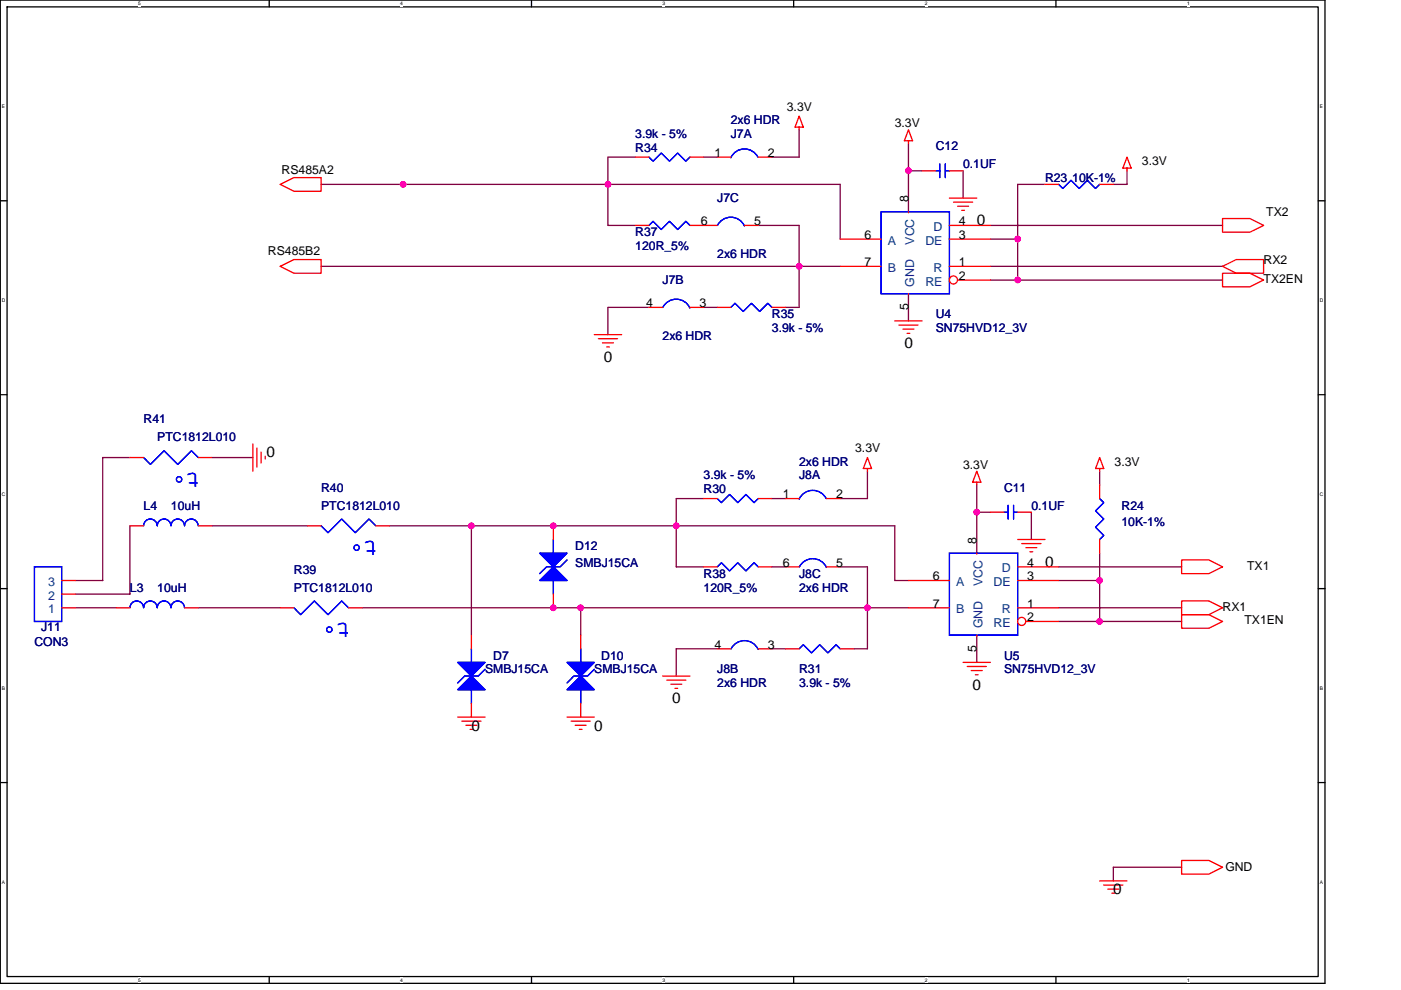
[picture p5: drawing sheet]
<svg xmlns="http://www.w3.org/2000/svg" width="297mm" height="210mm" viewBox="0 0 297 210" stroke-linecap="round" stroke-linejoin="round" font-family="sans-serif">
<path d="M.1 0h280.8v208.5h-280.8zM1.5 1.5h278v205.6h-278z" fill="none" stroke="#000" stroke-width=".28"/>
<g fill="#fff">
<path d="M29.3 .2h.6v1.1h-.6z"/>
<path d="M29.3 207.2h.6v1.2h-.6z"/>
</g>
<path d="M57.1 0v1.5M57.1 207.1v1.4" fill="none" stroke="#000" stroke-width=".28"/>
<g fill="#fff">
<path d="M84.9 .2h.5v1.1h-.5z"/>
<path d="M84.9 207.2h.5v1.2h-.5z"/>
</g>
<path d="M112.7 0v1.5M112.7 207.1v1.4" fill="none" stroke="#000" stroke-width=".28"/>
<g fill="#fff">
<path d="M140.5 .2h.6v1.1h-.6z"/>
<path d="M140.5 207.2h.6v1.2h-.6z"/>
</g>
<path d="M168.3 0v1.5M168.3 207.1v1.4" fill="none" stroke="#000" stroke-width=".28"/>
<g fill="#fff">
<path d="M196.1 .2h.5v1.1h-.5z"/>
<path d="M196.1 207.2h.5v1.2h-.5z"/>
</g>
<path d="M223.9 0v1.5M223.9 207.1v1.4" fill="none" stroke="#000" stroke-width=".28"/>
<g fill="#fff">
<path d="M251.7 .2h.5v1.1h-.5z"/>
<path d="M251.7 207.2h.5v1.2h-.5z"/>
<path d="M.4 22h.7v1.2h-.7z"/>
<path d="M279.8 22h.7v1.2h-.7z"/>
<path d="M.4 63.1h.8v1.2h-.8z"/>
<path d="M279.8 63.1h.8v1.2h-.8z"/>
</g>
<path d="M.1 42.6h1.4M279.5 42.6h1.4" fill="none" stroke="#000" stroke-width=".28"/>
<g fill="#fff">
<path d="M.4 104.2h.8v1.2h-.8z"/>
<path d="M279.8 104.2h.8v1.2h-.8z"/>
</g>
<path d="M.1 83.7h1.4M279.5 83.7h1.4" fill="none" stroke="#000" stroke-width=".28"/>
<g fill="#fff">
<path d="M.4 145.4h.7v1.1h-.7z"/>
<path d="M279.8 145.4h.7v1.1h-.7z"/>
</g>
<path d="M.1 124.8h1.4M279.5 124.8h1.4" fill="none" stroke="#000" stroke-width=".28"/>
<g fill="#fff">
<path d="M.4 186.5h.7v1.1h-.7z"/>
<path d="M279.8 186.5h.7v1.1h-.7z"/>
</g>
<path d="M.1 165.9h1.4M279.5 165.9h1.4" fill="none" stroke="#000" stroke-width=".28"/>
<g fill="none" stroke="#800040" stroke-width=".28">
<path d="M68.1 39.1h110v11.6M134.7 33.3h-5.8v14.5h5.8M149.2 33.3h2.9M169.4 27.5v5.8h-5.7M192.6 30.4v14.5M192.6 36.2h2.9M204.2 36.2v5.8M221.6 39.1h-5.8v20.3M238.9 36.2v2.9h-2.9M68.1 56.5h110M160.8 47.8h8.6v17.4h-2.8M210 47.8h49.2"/>
<path d="M210 56.5h49.2M210 50.7h5.8M210 59.4h49.2M137.6 65.2h-8.7v5.8M149.2 65.2h2.9M192.6 62.3v5.8M27.6 97h-5.8v26.1h-5.8M44.9 97h8.7M183.9 99.9v5.8h-5.8M233.1 99.9v2.9M27.6 111.5v14.5h-11.6M44.9 111.5h20.3"/>
<path d="M82.6 111.5h107.1v11.6h2.9M99.9 111.5v23.2M149.2 105.7h-5.8v14.5h5.8M163.7 105.7h2.9M207.1 102.8v14.5M207.1 108.6h2.9M218.7 108.6v5.8M233.1 117.3v14.5M16 128.9h8.7M42 128.9h17.4M76.8 128.9h115.8M123.1 128.9v5.8"/>
<path d="M152.1 137.6h-8.7v5.7M163.7 120.2h2.9M163.7 137.6h2.9M178.1 120.2h5.8v17.4h-2.9M207.1 134.7v5.7M224.5 128.9h26M224.5 123.1h8.6M224.5 131.8h26M224.5 120.2h26M250.5 183.9h-14.5v2.9"/>
</g>
<g fill="#f0f" stroke="#f0f" stroke-width=".28">
<circle cx="183.9" cy="128.9" r=".57"/>
<circle cx="233.1" cy="131.7" r=".57"/>
<circle cx="207.1" cy="108.6" r=".57"/>
<circle cx="99.9" cy="111.5" r=".57"/>
<circle cx="123.1" cy="128.9" r=".57"/>
<circle cx="233.1" cy="123.1" r=".57"/>
<circle cx="117.3" cy="111.5" r=".57"/>
<circle cx="143.4" cy="111.5" r=".57"/>
<circle cx="117.3" cy="128.9" r=".57"/>
<circle cx="128.9" cy="39.1" r=".57"/>
<circle cx="192.6" cy="36.2" r=".57"/>
<circle cx="215.8" cy="50.7" r=".57"/>
<circle cx="169.4" cy="56.5" r=".57"/>
<circle cx="215.8" cy="59.4" r=".57"/>
<circle cx="85.5" cy="39.1" r=".57"/>
</g>
<g fill="none" stroke="#f00" stroke-width=".28">
<path d="M59.4 39.1l2.9-1.4h5.8v2.9h-5.8zM152.1 33.3h2.9M160.8 33.3h2.9M169.4 24.6l.9 2.3h-1.7zM169.4 26.9v.6M192.6 27.5l.9 2.3h-1.8zM192.6 29.8v.6M195.5 36.2h2.9M201.3 36.2h2.9M221.6 39.1h2.9M233.1 39.1h2.9M238.9 33.3l.9 2.3h-1.7z"/>
<path d="M238.9 35.6v.6M59.4 56.5l2.9-1.5h5.8v2.9h-5.8zM149.2 47.8h2.9M157.9 47.8h2.9M201.3 42h5.8M202.2 42.9h4M203 43.7h2.4M203.9 44.6h.6M259.2 57.9h5.8l2.9 1.5-2.9 1.4h-5.8zM259.2 46.3h5.8l2.9 1.5-2.9 1.4h-5.8zM259.2 56.5l2.9-1.5h5.8v2.9h-5.8zM126 71h5.8"/>
<path d="M126.9 71.8h4M127.7 72.7h2.4M128.6 73.6h.6M137.6 65.2h2.9M146.3 65.2h2.9M152.1 65.2h2.9M163.7 65.2h2.9M189.7 68.1h5.8M190.6 68.9h4M191.4 69.8h2.4M192.3 70.7h.6M53.6 94.1v5.8"/>
<path d="M54.5 95v4M55.3 95.9v2.3M56.2 96.7v.6M183.9 97l.9 2.3h-1.8zM183.9 99.3v.6M207.1 99.9l.9 2.3h-1.8zM233.1 97l.9 2.3h-1.7zM233.1 99.3v.6M27.6 111.5h2.9M42 111.5h2.9M65.2 111.5h2.9M79.7 111.5h2.9"/>
<path d="M166.6 105.7h2.8M175.2 105.7h2.9M207.1 102.2v.6M210 108.6h2.9M215.8 114.4h5.8M215.8 108.6h2.9M216.6 115.3h4.1M217.5 116.1h2.3M218.4 117h.6M233.1 102.8v2.9M233.1 114.4v2.9M250.5 118.7h5.8l2.9 1.5-2.9 1.4h-5.8z"/>
<path d="M13.1 128.9h2.9M13.1 126h2.9M13.1 123.1h2.9M59.4 128.9h2.9M73.9 128.9h2.9M99.9 134.7v2.9M123.1 134.7v2.9M166.6 120.2h2.8M166.6 137.6h2.8M175.2 120.2h2.9M178.1 137.6h2.9M215.8 128.9h8.7"/>
<path d="M215.8 120.2h8.7M215.8 123.1h8.7M250.5 130.3h5.8l2.9 1.5-2.9 1.4h-5.8zM250.5 127.4h5.8l2.9 1.5-2.9 1.4h-5.8zM97 152h5.8M97.9 152.9h4.1M98.8 153.8h2.3M99.7 154.6h.5M99.9 149.1v2.9M120.2 152h5.8M121.1 152.9h4M122 153.8h2.3"/>
<path d="M122.8 154.6h.6M123.1 149.1v2.9M140.5 143.3h5.8M141.3 144.2h4.1M142.2 145.1h2.3M143.1 145.9h.6M204.2 140.4h5.8M205.1 141.3h4M205.9 142.2h2.4M206.8 143.1h.6M233.1 186.8h5.8M234 187.6h4.1"/>
<path d="M234.9 188.5h2.3M235.8 189.4h.5M250.5 182.4h5.8l2.9 1.5-2.9 1.4h-5.8z"/>
</g>
<g fill="none" stroke="#00f" stroke-width=".28">
<path d="M160.7 33.3a3.2 3.2 0 0 0-2.9-1.7 3.2 3.2 0 0 0-2.8 1.8M198.4 36.2h.9M199.3 34.8v2.9M200.4 34.8v2.9M200.4 36.2h.9M224.5 39.1l.8 .9 1.8-1.8 1.7 1.8 1.7-1.8 1.8 1.8 .8-.9M152.1 47.8a3.2 3.2 0 0 1 2.9-1.7 3.2 3.2 0 0 1 2.8 1.8M140.5 65.2a3.2 3.2 0 0 1 2.9-1.8 3.2 3.2 0 0 1 2.9 1.9M155 65.2l.8-.9 1.8 1.7 1.7-1.7 1.8 1.7 1.7-1.7 .9 .9M30.5 111.5a1.42 1.42 0 0 1 1.4-1.5 1.45 1.45 0 0 1 1.4 1.5 1.46 1.46 0 0 1 1.5-1.5 1.45 1.45 0 0 1 1.4 1.5 1.44 1.44 0 0 1 1.5-1.5 1.44 1.44 0 0 1 1.4 1.5 1.46 1.46 0 0 1 1.5-1.5 1.45 1.45 0 0 1 1.4 1.5M68.1 111.5l1.5 1.4 2.9-2.9 2.8 2.9 2.9-2.9 1.5 1.5M175.2 105.7a3.2 3.2 0 0 0-2.9-1.7 3.2 3.2 0 0 0-2.9 1.8"/>
<path d="M201.3 117.3h14.5v17.4h-14.5zM212.9 108.6h.8M213.7 107.1v2.9M214.9 107.1v2.9M214.9 108.6h.9M233.1 105.7l.9 .9-1.7 1.7 1.7 1.7-1.7 1.8 1.7 1.7-.9 .9M7.3 120.2h5.8v11.6h-5.8zM62.3 128.9l1.5 1.4 2.9-2.9 2.9 2.9 2.9-2.9 1.4 1.5M99.9 137.6v2.8M123.1 137.6v2.8M169.4 137.6l.9-.9 1.8 1.7 1.7-1.7 1.7 1.7 1.8-1.7 .8 .9M169.5 120.2a3.2 3.2 0 0 1 2.9-1.8 3.2 3.2 0 0 1 2.8 1.9"/>
<path d="M99.9 146.2v2.9M102.8 141.9l-1.4 1.4h-2.9l-1.5 1.5M123.1 146.2v2.9M126 141.9l-1.4 1.4h-2.9l-1.5 1.5"/>
<circle cx="75.6" cy="116.1" r=".57"/>
<circle cx="69.8" cy="133.5" r=".57"/>
</g>
<g fill="#00f" stroke="#00f" stroke-width=".28">
<path d="M97 140.4h5.8l-2.9 2.9z" fill-rule="evenodd"/>
<path d="M97 146.2l2.9-2.9 2.9 2.9z" fill-rule="evenodd"/>
<path d="M97 140.4h5.8l-2.9 2.9z" fill-rule="evenodd"/>
<path d="M97 146.2l2.9-2.9 2.9 2.9z" fill-rule="evenodd"/>
<path d="M123.1 143.3l2.9 2.9h-5.8z" fill-rule="evenodd"/>
<path d="M120.2 140.4h5.8l-2.9 2.9z" fill-rule="evenodd"/>
<path d="M123.1 143.3l2.9 2.9h-5.8z" fill-rule="evenodd"/>
<path d="M120.2 140.4h5.8l-2.9 2.9z" fill-rule="evenodd"/>
</g>
<circle cx="216.6" cy="131.7" r=".86" fill="#fff" stroke="#f00" stroke-width=".28"/>
<g fill="none" stroke="#f00" stroke-width=".28">
<path d="M201.3 47.8h8.7M201.3 50.7h8.7M201.3 56.5h8.7M27.6 97h2.9M42 97h2.9M149.2 105.7h2.9M160.8 105.7h2.9M207.1 117.3h.1M149.2 120.2h2.9M160.8 120.2h2.9M192.6 123.1h8.7M192.6 128.9h8.7"/>
<path d="M207.1 134.7h.1M217.5 131.8h7"/>
</g>
<g fill="none" stroke="#00f" stroke-width=".28">
<path d="M186.8 44.9h14.5v17.4h-14.5zM30.5 97l1.4 1.5 2.9-2.9 2.9 2.9 2.9-2.9 1.4 1.4M152.1 105.7l.8 .9 1.8-1.8 1.7 1.8 1.8-1.8 1.7 1.8 .9-.9M152.1 120.2l.8-.9 1.8 1.8 1.7-1.8 1.8 1.8 1.7-1.8 .9 .9"/>
<circle cx="38" cy="101.6" r=".57"/>
</g>
<circle cx="202.1" cy="59.4" r=".86" fill="#fff" stroke="#f00" stroke-width=".28"/>
<g fill="none" stroke="#f00" stroke-width=".28">
<path d="M134.7 33.3h2.9M146.3 33.3h2.9M134.7 47.8h2.9M146.3 47.8h2.9M178.1 50.7h8.7M178.1 56.5h8.7M192.6 44.9h.1M203 59.4h7M192.6 62.3h.1M117.3 111.5v2.9M24.7 128.9h2.9M39.1 128.9h2.9"/>
<path d="M117.3 126v2.9M152.1 137.6h2.9M160.8 137.6h2.9"/>
</g>
<path d="M137.6 33.3l.9 .9 1.7-1.8 1.7 1.8 1.8-1.8 1.7 1.8 .9-.9M137.6 47.8l.9-.9 1.7 1.8 1.7-1.8 1.8 1.8 1.7-1.8 .9 .9M117.3 114.4v2.9M120.2 118.7l-1.4 1.5h-2.9l-1.5 1.4M27.6 128.8a1.43 1.43 0 0 1 1.4-1.4 1.45 1.45 0 0 1 1.4 1.4M30.5 128.8a1.42 1.42 0 0 1 1.4-1.4 1.45 1.45 0 0 1 1.4 1.4 1.46 1.46 0 0 1 1.5-1.4 1.45 1.45 0 0 1 1.4 1.4 1.44 1.44 0 0 1 1.5-1.4 1.44 1.44 0 0 1 1.4 1.4M117.3 123.1v2.9M155 137.6a3.2 3.2 0 0 1 2.9-1.8 3.2 3.2 0 0 1 2.8 1.9" fill="none" stroke="#00f" stroke-width=".28"/>
<g fill="#00f" stroke="#00f" stroke-width=".28">
<path d="M114.4 117.3h5.8l-2.9 2.9z" fill-rule="evenodd"/>
<path d="M117.3 120.2l2.9 2.9h-5.8z" fill-rule="evenodd"/>
<path d="M114.4 117.3h5.8l-2.9 2.9z" fill-rule="evenodd"/>
<path d="M117.3 120.2l2.9 2.9h-5.8z" fill-rule="evenodd"/>
</g>
<g fill="#f0f" stroke="#f0f" stroke-width=".28">
<circle cx="183.9" cy="128.9" r=".57"/>
<circle cx="233.1" cy="131.7" r=".57"/>
<circle cx="207.1" cy="108.6" r=".57"/>
<circle cx="99.9" cy="111.5" r=".57"/>
<circle cx="123.1" cy="128.9" r=".57"/>
<circle cx="233.1" cy="123.1" r=".57"/>
<circle cx="117.3" cy="111.5" r=".57"/>
<circle cx="143.4" cy="111.5" r=".57"/>
<circle cx="117.3" cy="128.9" r=".57"/>
<circle cx="128.9" cy="39.1" r=".57"/>
<circle cx="192.6" cy="36.2" r=".57"/>
<circle cx="215.8" cy="50.7" r=".57"/>
<circle cx="169.4" cy="56.5" r=".57"/>
<circle cx="215.8" cy="59.4" r=".57"/>
<circle cx="85.5" cy="39.1" r=".57"/>
</g>
<g font-size="5.2" fill="#00f">
<text x="42.3" y="100.2" transform="rotate(180 42.3 100.2)">t</text>
<text x="80" y="114.7" transform="rotate(180 80 114.7)">t</text>
<text x="74.2" y="132.1" transform="rotate(180 74.2 132.1)">t</text>
</g>
<g font-size="3.2">
<text x="207.1" y="47.8">0</text>
<text x="128" y="76.7">0</text>
<text x="191.7" y="73.8">0</text>
<text x="56.5" y="97">0</text>
<text x="221.6" y="120.1">0</text>
<text x="142.5" y="149.1">0</text>
<text x="206.2" y="146.2">0</text>
<text x="99.9" y="154.9">0</text>
<text x="126" y="154.9">0</text>
<text x="236" y="189.6">0</text>
</g>
<g font-size="2.6">
<text x="166.8" y="23.5">3.3V</text>
<text x="189.7" y="26.9">3.3V</text>
<text x="151.5" y="33.3">1</text>
<text x="162.8" y="33.3">2</text>
<text x="242.1" y="35.1">3.3V</text>
<text x="59.7" y="36.8">RS485A2</text>
<text x="148.6" y="47.8">6</text>
<text x="159.9" y="47.8">5</text>
<text x="192.6" y="42.9" transform="rotate(-90 192.6 42.9)">8</text>
<text x="203.3" y="47.8">4</text>
<text x="268.5" y="45.8">TX2</text>
<text x="183.3" y="50.7">6</text>
<text x="203.3" y="50.7">3</text>
<text x="56.8" y="54.2">RS485B2</text>
<text x="183.3" y="56.5">7</text>
<text x="203.3" y="59.4">2</text>
<text x="203.3" y="56.5">1</text>
<text x="267.9" y="60">TX2EN</text>
<text x="267.9" y="55.9">RX2</text>
<text x="137" y="65.2">4</text>
<text x="148.3" y="65.2">3</text>
<text x="192.6" y="65.8" transform="rotate(-90 192.6 65.8)">5</text>
<text x="181.3" y="95.9">3.3V</text>
<text x="204.2" y="99.3">3.3V</text>
<text x="236.3" y="98.8">3.3V</text>
<text x="165.9" y="105.7">1</text>
<text x="177.3" y="105.7">2</text>
<text x="207.1" y="115.3" transform="rotate(-90 207.1 115.3)">8</text>
<text x="165.9" y="120.2">6</text>
<text x="177.3" y="120.2">5</text>
<text x="197.8" y="123.1">6</text>
<text x="217.8" y="123.1">3</text>
<text x="217.8" y="120.2">4</text>
<text x="264.4" y="120.8">TX1</text>
<text x="197.8" y="128.8">7</text>
<text x="217.8" y="131.7">2</text>
<text x="217.8" y="128.8">1</text>
<text x="259.2" y="129.5">RX1</text>
<text x="151.5" y="137.5">4</text>
<text x="162.8" y="137.5">3</text>
<text x="263.8" y="132.4">TX1EN</text>
<text x="207.1" y="138.2" transform="rotate(-90 207.1 138.2)">5</text>
<text x="259.8" y="184.8">GND</text>
</g>
<g font-size="2.6" fill="#000080">
<text x="134.7" y="29.3">3.9k - 5%</text>
<text x="155" y="29.3">J7A</text>
<text x="155" y="26.4">2x6 HDR</text>
<text x="134.7" y="32.2">R34</text>
<text x="198.4" y="31.9">C12</text>
<text x="204.2" y="35.6">0.1UF</text>
<text x="221.6" y="38.5">R23 10K-1%</text>
<text x="152.1" y="42.9">J7C</text>
<text x="134.7" y="50.1">R37</text>
<text x="134.7" y="53">120R_5%</text>
<text x="152.1" y="54.8">2x6 HDR</text>
<text x="140.5" y="60.3">J7B</text>
<text x="163.7" y="67.5">R35</text>
<text x="163.7" y="70.4">3.9k - 5%</text>
<text x="198.4" y="67.5">U4</text>
<text x="198.4" y="70.4">SN75HVD12_3V</text>
<text x="140.5" y="72.1">2x6 HDR</text>
<text x="30.5" y="89.8">R41</text>
<text x="33.4" y="93.6">PTC1812L010</text>
<text x="149.2" y="101.7">3.9k - 5%</text>
<text x="169.4" y="101.7">J8A</text>
<text x="169.4" y="98.8">2x6 HDR</text>
<text x="68.1" y="104.3">R40</text>
<text x="149.2" y="104.6">R30</text>
<text x="212.9" y="104.3">C11</text>
<text x="30.5" y="108">L4</text>
<text x="36.3" y="108">10uH</text>
<text x="68.1" y="108">PTC1812L010</text>
<text x="218.7" y="108">0.1UF</text>
<text x="237.8" y="108">R24</text>
<text x="237.8" y="111.5">10K-1%</text>
<text x="122" y="116.7">D12</text>
<text x="27.6" y="125.4">L3</text>
<text x="33.4" y="125.4">10uH</text>
<text x="62.3" y="121.6">R39</text>
<text x="62.3" y="125.4">PTC1812L010</text>
<text x="122" y="120.2">SMBJ15CA</text>
<text x="149.2" y="122.5">R38</text>
<text x="149.2" y="125.4">120R_5%</text>
<text x="169.4" y="122.5">J8C</text>
<text x="169.4" y="125.4">2x6 HDR</text>
<text x="7.3" y="137">CON3</text>
<text x="8.7" y="133.8">J11</text>
<text x="102.8" y="142.8">SMBJ15CA</text>
<text x="104.6" y="139.9">D7</text>
<text x="126" y="142.8">SMBJ15CA</text>
<text x="127.5" y="139.9">D10</text>
<text x="152.1" y="142.8">J8B</text>
<text x="169.4" y="142.8">R31</text>
<text x="212.9" y="139.9">U5</text>
<text x="212.9" y="142.8">SN75HVD12_3V</text>
<text x="152.1" y="145.7">2x6 HDR</text>
<text x="169.4" y="145.7">3.9k - 5%</text>
</g>
<g font-size="2.6" fill="#004080">
<text x="188.3" y="51.9">A</text>
<text x="193.8" y="51.9" transform="rotate(-90 193.8 51.9)">VCC</text>
<text x="196.2" y="51.9">DE</text>
<text x="197.9" y="49">D</text>
<text x="188.3" y="57.6">B</text>
<text x="197.9" y="57.6">R</text>
<text x="193.8" y="60.8" transform="rotate(-90 193.8 60.8)">GND</text>
<text x="196.2" y="60.5">RE</text>
<text x="10.2" y="124.2">3</text>
<text x="202.7" y="124.2">A</text>
<text x="208.3" y="124.3" transform="rotate(-90 208.3 124.3)">VCC</text>
<text x="210.7" y="124.2">DE</text>
<text x="212.4" y="121.3">D</text>
<text x="10.2" y="130">1</text>
<text x="10.2" y="127.1">2</text>
<text x="202.7" y="130">B</text>
<text x="212.4" y="130">R</text>
<text x="208.3" y="133.2" transform="rotate(-90 208.3 133.2)">GND</text>
<text x="210.7" y="132.9">RE</text>
</g>
<g font-size="1">
<text x="29.3" y="1.1">5</text>
<text x="84.9" y="1.1">4</text>
<text x="140.5" y="1.1">3</text>
<text x="196.1" y="1.1">2</text>
<text x="251.7" y="1.1">1</text>
<text x=".4" y="23">E</text>
<text x="279.8" y="23">E</text>
<text x=".4" y="64.1">D</text>
<text x="279.8" y="64.1">D</text>
<text x=".4" y="105.2">C</text>
<text x="279.8" y="105.2">C</text>
<text x=".4" y="146.3">B</text>
<text x="279.8" y="146.3">B</text>
<text x=".4" y="187.4">A</text>
<text x="279.8" y="187.4">A</text>
<text x="29.3" y="208.2">5</text>
<text x="84.9" y="208.2">4</text>
<text x="140.5" y="208.2">3</text>
<text x="196.1" y="208.2">2</text>
<text x="251.7" y="208.2">1</text>
</g>
</svg>
